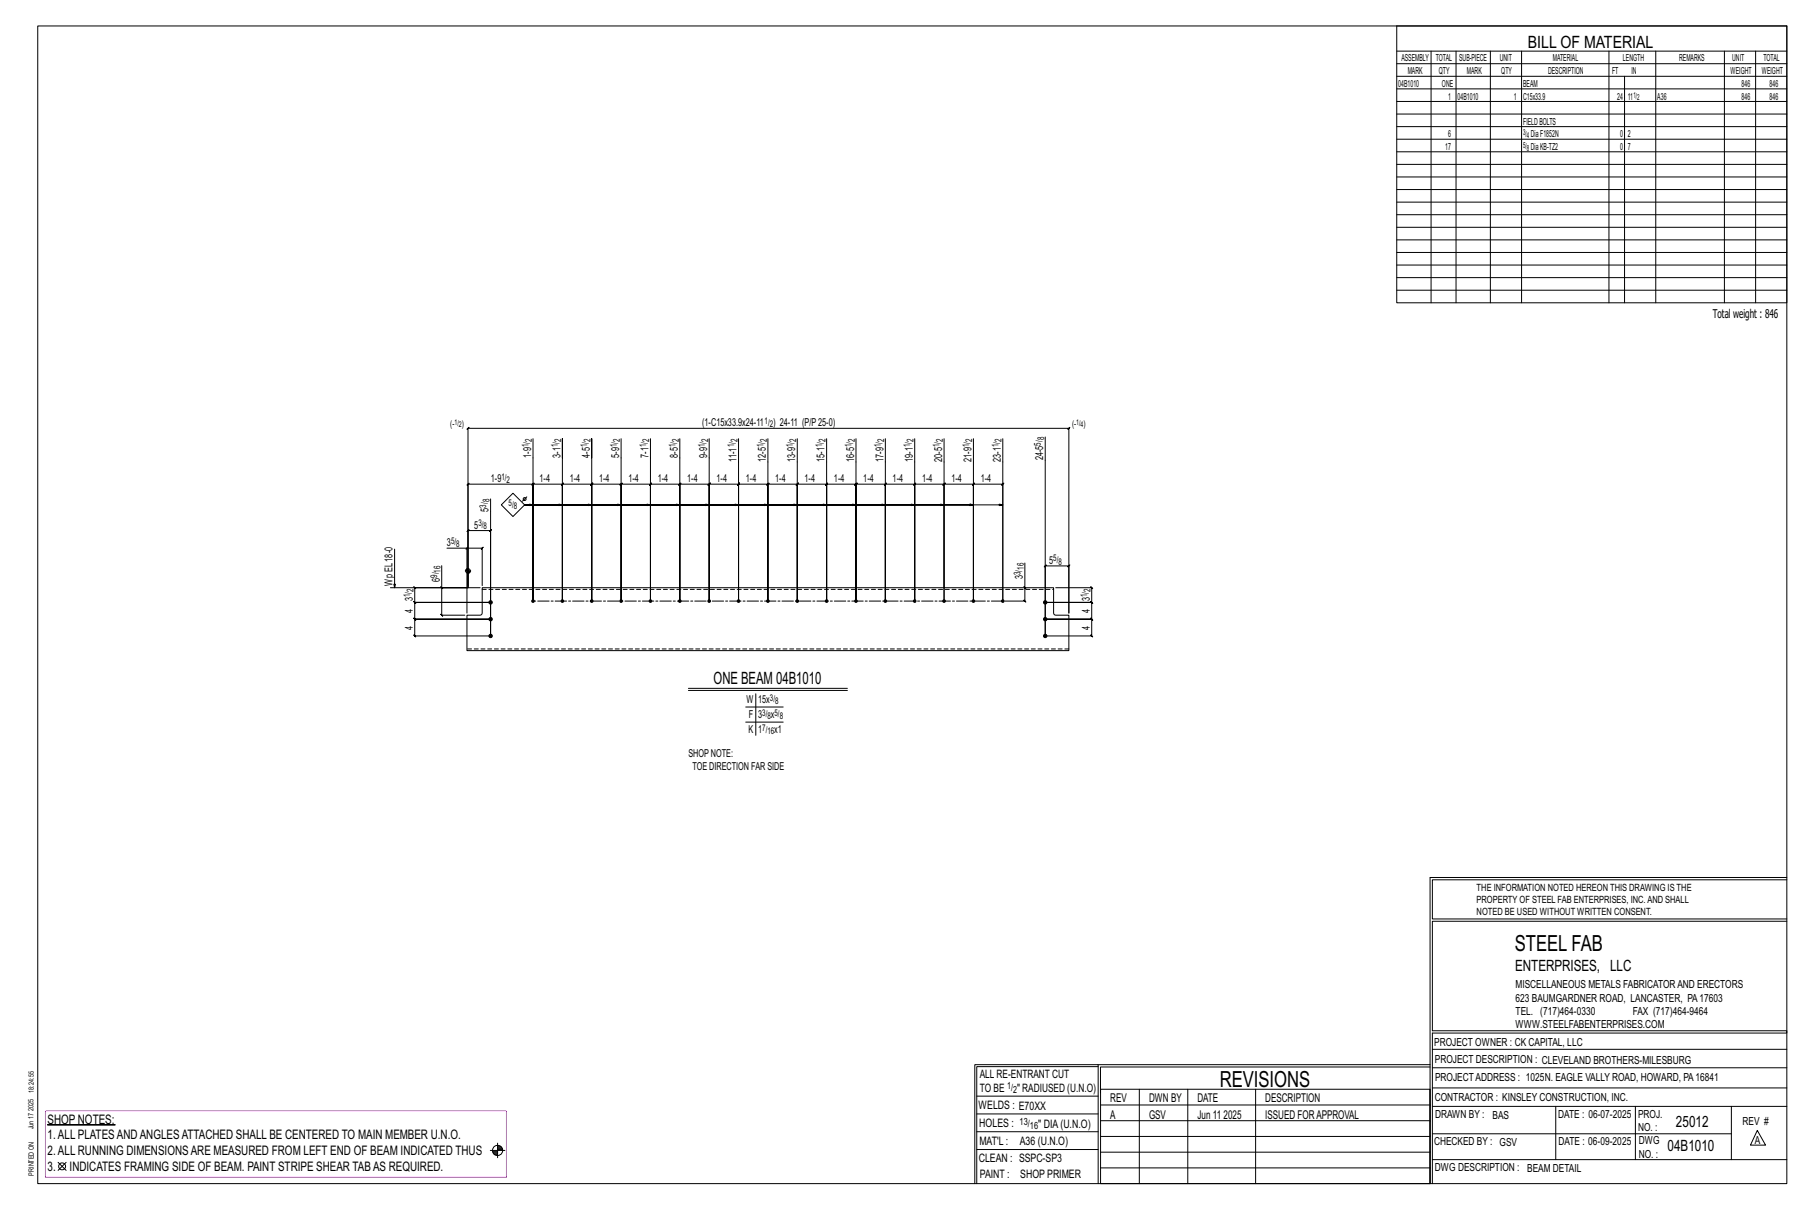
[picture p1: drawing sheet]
<svg xmlns="http://www.w3.org/2000/svg" width="914mm" height="610mm" viewBox="0 0 914 610" stroke-linecap="round" stroke-linejoin="round" font-family="sans-serif">
<g fill="#000" stroke="#000" stroke-width=".5">
<path d="M24 568h34z"/>
<circle cx="248" cy="304" r=".9"/>
<circle cx="248" cy="312" r=".9"/>
<circle cx="269" cy="303" r=".7"/>
<circle cx="284" cy="303" r=".7"/>
<circle cx="299" cy="303" r=".7"/>
<circle cx="313" cy="303" r=".7"/>
<circle cx="328" cy="303" r=".7"/>
<circle cx="343" cy="303" r=".7"/>
<circle cx="358" cy="303" r=".7"/>
<circle cx="373" cy="303" r=".7"/>
<circle cx="388" cy="303" r=".7"/>
<circle cx="402" cy="303" r=".7"/>
<circle cx="417" cy="303" r=".7"/>
<circle cx="432" cy="303" r=".7"/>
<circle cx="447" cy="303" r=".7"/>
<circle cx="462" cy="303" r=".7"/>
<circle cx="476" cy="303" r=".7"/>
<circle cx="491" cy="303" r=".7"/>
<circle cx="506" cy="303" r=".7"/>
<circle cx="527" cy="312" r=".9"/>
<circle cx="527" cy="304" r=".9"/>
<circle cx="248" cy="321" r=".9"/>
<circle cx="527" cy="321" r=".9"/>
</g>
<g fill="none" stroke="#000" stroke-width=".5">
<path d="M19 13h883v584h-883zM705 13h197v140h-197zM705 26h197M705 32h197M705 39h197M722 26v127M735 26v127M752 26v127M768 26v127M812 26v127M820 39v114M836 26v127"/>
<path d="M870 26v127M886 26v127M705 45h197M705 51h197M705 58h197M705 64h197M705 70h197M705 77h197M705 83h197M705 89h197M705 96h197M705 102h197"/>
<path d="M705 108h197M705 115h197M705 121h197M705 127h197M705 134h197M705 140h197M705 146h197M269 221v82v-59l-1 1 1-1h-33h1l-1 1v-1v53M284 231v-10v82M299 231v-10v82M313 221v82M328 221v82"/>
<path d="M343 221v82M358 221v82M373 221v82M388 221v82M402 221v82M417 221v82M432 221v82M447 221v82M462 221v82M476 221v82v-59h1l-1 1v-1h-14l-1 1 1-1v59M491 221v82M506 221v82v-59h1l-1 1v-1h-15h1l-1 1v-1v59"/>
<path d="M527 221v100M248 252v69M259 249l6 6-6 6-6-6zM265 255h226zM266 251l-2 2M269 255h-4h19M299 255h-34h48M328 255h-63h78M358 255h-93h108M388 255h-123h137M417 255h-152h167M447 255h-182h197"/>
<path d="M476 255h-211h241M489 254l2 1h-2zM199 277v20M226 277h10v32M235 277l1-1zM236 277h7l1-1-1 1v19M236 268l1-1-1 1h12h-1l1-1v1v53h-39h1l-1-1v1v-9l1 1-1-1h39h-39l1 1-1-1v-8h1l-1-1v1h39h-39h1l-1-1v1v-7h1l-1-1v1h27v-29zM197 297h39M222 296l1 1zM223 285v12h19M223 297v13h-1l1 1v-1h12M235 288h3"/>
<path d="M235 288h.1M235 287v1M236 287v1M236 297v-81v1l1-1h-1h303v1l1-1h-1v93v-23l1-1-1 1h-12l1-1-1 1v35M236 287v9M236 288v1M237 288v1M243 297h289v13h1h6v18h-303v-18h6h1zM476 297v-53v1l1-1h-1h15v1l1-1h-1v59M517 284v13v-1l1 1h-1v6l1 1-1-1h-10M533 297h18l-1-1 1 1v7l-1-1 1 1h-24h24l-1-1 1 1v8h-1l1 1v-1h-24h24h-1l1 1v-1v9l-1-1 1 1h-24M269 303v-59l-1 1 1-1h15l-1 1 1-1v59v-59l-1 1 1-1h15l-1 1 1-1v59v-59l-1 1 1-1h14v1l1-1h-1v59v-59v1l1-1h-1h15v1l1-1h-1v59v-59v1l1-1h-1h15v1l1-1h-1v59v-59v1l1-1h-1h15l-1 1 1-1v59v-59l-1 1 1-1h15l-1 1 1-1v59v-59l-1 1 1-1h15l-1 1 1-1v59v-59l-1 1 1-1h14v1l1-1h-1v59v-59v1l1-1h-1h15v1l1-1h-1v59v-59v1l1-1h-1h15l-1 1 1-1v59v-59l-1 1 1-1h15l-1 1 1-1v59v-59l-1 1 1-1h15l-1 1 1-1v59"/>
<path d="M347 347h81M347 348h81M376 357h19M381 350v21M376 364h19M722 443v154M722 443h180M902 444h-179v20h179M902 465h-179v55h179v1h-179v76M554 538h-61v59M554 537h168M722 538h-167v13"/>
<path d="M723 539h179M723 530h179M493 553h61M555 550h167v47h-167zM555 558h167M575 550v47M599 550v47M634 550v47M723 549h179M723 558h179M785 558v27M825 558v27"/>
<path d="M874 558v27M251 577v7M251 579h2M251 580h3M251 578h2M493 571h61M493 562h61M555 573h167M555 566h167M723 572h151M887 570l4 8h-8zM29 587l4 4"/>
<path d="M33 587l-4 4M247 581h8M249 581h2M249 582h2M250 583h1M492 597v-60h62v60M493 580h61M555 589h167M555 581h167M723 585h179"/>
<circle cx="265" cy="252" r=".7"/>
<circle cx="236" cy="288" r="1.2"/>
<circle cx="31" cy="589" r="1.8"/>
<circle cx="251" cy="581" r="2.6"/>
</g>
<path d="M23 561h233v33h-233z" fill="none" stroke="#f0f" stroke-width=".5"/>
<path d="M243 297h289M539 327h-303" fill="none" stroke="#000" stroke-width=".5" stroke-dasharray="2 1.4"/>
<path d="M506 303h-237" fill="none" stroke="#000" stroke-width=".5" stroke-dasharray="5.8 1 1 1"/>
<g font-size="11.2">
<text x="764" y="480">STEEL FAB</text>
<text x="616" y="548">REVISIONS</text>
</g>
<g font-size="8.6">
<text x="771" y="24">BILL OF MATERIAL</text>
<text x="360" y="345">ONE BEAM 04B1010</text>
</g>
<g font-size="7.9">
<text x="765" y="490">ENTERPRISES, LLC</text>
<text x="846" y="569">25012</text>
<text x="842" y="581">04B1010</text>
</g>
<g font-size="6.6">
<text x="24" y="567">SHOP NOTES:</text>
<text x="24" y="575">1.ALL PLATESANDANGLESATTACHED SHALL BE CENTERED TO MAIN MEMBER U.N.O.</text>
<text x="24" y="583">2.ALL RUNNING DIMENSIONSARE MEASURED FROM LEFT END OF BEAM INDICATED THUS</text>
<text x="24" y="591">3.</text>
<text x="35" y="591">INDICATES FRAMING SIDE OF BEAM. PAINT STRIPE SHEAR TABAS REQUIRED.</text>
</g>
<g font-size="6.1">
<text x="864" y="161">Total weight : 846</text>
<text x="560" y="556">REV</text>
<text x="580" y="556">DWN BY</text>
<text x="604" y="556">DATE</text>
<text x="639" y="556">DESCRIPTION</text>
<text x="560" y="564">A</text>
<text x="580" y="564">GSV</text>
<text x="604" y="564">Jun 11</text>
<text x="617" y="564">2025</text>
<text x="639" y="564">ISSUED FORAPPROVAL</text>
</g>
<g font-size="5.9">
<text x="494" y="560">WELDS : E70XX</text>
<text x="494" y="569">HOLES :</text>
<text x="524" y="569">&quot; DIA(U.N.O)</text>
<text x="494" y="578">MAT'L :</text>
<text x="515" y="578">A36 (U.N.O)</text>
<text x="494" y="586">CLEAN : SSPC-SP3</text>
<text x="495" y="595">PAINT :</text>
<text x="515" y="595">SHOP PRIMER</text>
</g>
<g font-size="5.8">
<text x="494" y="544">ALL RE-ENTRANT CUT</text>
<text x="494" y="551">TO BE</text>
<text x="513" y="551">&quot; RADIUSED (U.N.O)</text>
</g>
<g font-size="5.6">
<text x="765" y="499">MISCELLANEOUS METALS FABRICATORAND ERECTORS</text>
<text x="765" y="505">623 BAUMGARDNER ROAD, LANCASTER, PA17603</text>
<text x="765" y="512">TEL. (717)464-0330</text>
<text x="824" y="512">FAX (717)464-9464</text>
<text x="765" y="519">WWW.STEELFABENTERPRISES.COM</text>
<text x="724" y="528">PROJECT OWNER : CK CAPITAL, LLC</text>
<text x="724" y="537">PROJECT DESCRIPTION : CLEVELAND BROTHERS-MILESBURG</text>
<text x="724" y="545">PROJECTADDRESS : 1025N. EAGLE VALLY ROAD, HOWARD, PA16841</text>
<text x="724" y="556">CONTRACTOR : KINSLEY CONSTRUCTION, INC.</text>
<text x="724" y="564">DRAWN BY :</text>
<text x="753" y="564">BAS</text>
<text x="786" y="564">DATE : 06-07-2025</text>
<text x="827" y="564">PROJ.</text>
<text x="879" y="568">REV #</text>
<text x="827" y="571">NO. :</text>
<text x="724" y="578">CHECKED BY : GSV</text>
<text x="787" y="578">DATE : 06-09-2025</text>
<text x="827" y="578">DWG</text>
<text x="886" y="578">A</text>
<text x="827" y="584">NO. :</text>
<text x="724" y="591">DWG DESCRIPTION : BEAM DETAIL</text>
</g>
<g font-size="5.5">
<text x="354" y="215">(1-C15x33.9x24-11</text>
<text x="390" y="215">) 24-11 (P/P25-0)</text>
<text x="268" y="231" transform="rotate(-90 268 231)">1-9</text>
<text x="283" y="231" transform="rotate(-90 283 231)">3-1</text>
<text x="298" y="231" transform="rotate(-90 298 231)">4-5</text>
<text x="312" y="231" transform="rotate(-90 312 231)">5-9</text>
<text x="327" y="231" transform="rotate(-90 327 231)">7-1</text>
<text x="342" y="231" transform="rotate(-90 342 231)">8-5</text>
<text x="357" y="231" transform="rotate(-90 357 231)">9-9</text>
<text x="372" y="233" transform="rotate(-90 372 233)">11-1</text>
<text x="387" y="233" transform="rotate(-90 387 233)">12-5</text>
<text x="401" y="233" transform="rotate(-90 401 233)">13-9</text>
<text x="416" y="233" transform="rotate(-90 416 233)">15-1</text>
<text x="431" y="233" transform="rotate(-90 431 233)">16-5</text>
<text x="446" y="233" transform="rotate(-90 446 233)">17-9</text>
<text x="461" y="233" transform="rotate(-90 461 233)">19-1</text>
<text x="475" y="233" transform="rotate(-90 475 233)">20-5</text>
<text x="490" y="233" transform="rotate(-90 490 233)">21-9</text>
<text x="505" y="233" transform="rotate(-90 505 233)">23-1</text>
<text x="526" y="232" transform="rotate(-90 526 232)">24-5</text>
<text x="248" y="243">1-9</text>
<text x="272" y="243">1-4</text>
<text x="287" y="243">1-4</text>
<text x="302" y="243">1-4</text>
<text x="317" y="243">1-4</text>
<text x="332" y="243">1-4</text>
<text x="347" y="243">1-4</text>
<text x="362" y="243">1-4</text>
<text x="376" y="243">1-4</text>
<text x="391" y="243">1-4</text>
<text x="406" y="243">1-4</text>
<text x="421" y="243">1-4</text>
<text x="436" y="243">1-4</text>
<text x="450" y="243">1-4</text>
<text x="465" y="243">1-4</text>
<text x="480" y="243">1-4</text>
<text x="495" y="243">1-4</text>
<text x="247" y="258" transform="rotate(-90 247 258)">5</text>
<text x="239" y="267">5</text>
<text x="226" y="276">3</text>
<text x="529" y="285">5</text>
<text x="222" y="294" transform="rotate(-90 222 294)">6</text>
<text x="516" y="292" transform="rotate(-90 516 292)">3</text>
<text x="198" y="296" transform="rotate(-90 198 296)">Wp EL18-0</text>
<text x="208" y="303" transform="rotate(-90 208 303)">3</text>
<text x="550" y="303" transform="rotate(-90 550 303)">3</text>
<text x="208" y="309" transform="rotate(-90 208 309)">4</text>
<text x="550" y="309" transform="rotate(-90 550 309)">4</text>
<text x="208" y="318" transform="rotate(-90 208 318)">4</text>
<text x="550" y="318" transform="rotate(-90 550 318)">4</text>
<text x="377" y="355">W</text>
<text x="383" y="355">15x</text>
<text x="378" y="362">F</text>
<text x="383" y="362">3</text>
<text x="389" y="362">x</text>
<text x="378" y="370">K</text>
<text x="383" y="370">1</text>
<text x="391" y="370">x1</text>
<text x="347" y="382">SHOPNOTE:</text>
<text x="349" y="389">TOE DIRECTION FAR SIDE</text>
</g>
<g font-size="5">
<text x="745" y="450">THE INFORMATION NOTED HEREON THIS DRAWING IS THE</text>
<text x="745" y="456">PROPERTY OF STEEL FAB ENTERPRISES, INC.AND SHALL</text>
<text x="745" y="462">NOTED BE USED WITHOUT WRITTEN CONSENT.</text>
<text x="508" y="550">1/</text>
<text x="511" y="551">2</text>
<text x="515" y="568">13/</text>
<text x="520" y="570">16</text>
</g>
<g font-size="4.9">
<text x="707" y="31">ASSEMBLY</text>
<text x="725" y="31">TOTAL</text>
<text x="736" y="31">SUB-PIECE</text>
<text x="757" y="31">UNIT</text>
<text x="784" y="31">MATERIAL</text>
<text x="819" y="31">LENGTH</text>
<text x="847" y="31">REMARKS</text>
<text x="874" y="31">UNIT</text>
<text x="890" y="31">TOTAL</text>
<text x="710" y="37">MARK</text>
<text x="726" y="37">QTY</text>
<text x="740" y="37">MARK</text>
<text x="758" y="37">QTY</text>
<text x="781" y="37">DESCRIPTION</text>
<text x="814" y="37">FT</text>
<text x="823" y="37">IN</text>
<text x="873" y="37">WEIGHT</text>
<text x="889" y="37">WEIGHT</text>
<text x="706" y="44">04B1010</text>
<text x="728" y="44">ONE</text>
<text x="769" y="44">BEAM</text>
<text x="879" y="44">846</text>
<text x="893" y="44">846</text>
<text x="731" y="50">1</text>
<text x="736" y="50">04B1010</text>
<text x="764" y="50">1</text>
<text x="769" y="50">C15x33.9</text>
<text x="816" y="50">24</text>
<text x="821" y="50">11</text>
<text x="836" y="50">A36</text>
<text x="879" y="50">846</text>
<text x="893" y="50">846</text>
<text x="769" y="63">FIELDBOLTS</text>
<text x="731" y="69">6</text>
<text x="772" y="69">DiaF1852N</text>
<text x="818" y="69">0</text>
<text x="821" y="69">2</text>
<text x="729" y="76">17</text>
<text x="772" y="76">DiaKB-TZ2</text>
<text x="818" y="76">0</text>
<text x="821" y="76">7</text>
</g>
<g font-size="4.7">
<text x="227" y="215">(-</text>
<text x="233" y="215">)</text>
<text x="386" y="214">1/</text>
<text x="388" y="216">2</text>
<text x="541" y="215">(-</text>
<text x="547" y="215">)</text>
<text x="267" y="226" transform="rotate(-90 267 226)">1/</text>
<text x="268" y="223" transform="rotate(-90 268 223)">2</text>
<text x="282" y="226" transform="rotate(-90 282 226)">1/</text>
<text x="283" y="223" transform="rotate(-90 283 223)">2</text>
<text x="296" y="226" transform="rotate(-90 296 226)">1/</text>
<text x="298" y="223" transform="rotate(-90 298 223)">2</text>
<text x="311" y="226" transform="rotate(-90 311 226)">1/</text>
<text x="313" y="223" transform="rotate(-90 313 223)">2</text>
<text x="326" y="226" transform="rotate(-90 326 226)">1/</text>
<text x="328" y="223" transform="rotate(-90 328 223)">2</text>
<text x="341" y="226" transform="rotate(-90 341 226)">1/</text>
<text x="342" y="223" transform="rotate(-90 342 223)">2</text>
<text x="356" y="226" transform="rotate(-90 356 226)">1/</text>
<text x="357" y="223" transform="rotate(-90 357 223)">2</text>
<text x="370" y="226" transform="rotate(-90 370 226)">1/</text>
<text x="372" y="223" transform="rotate(-90 372 223)">2</text>
<text x="385" y="226" transform="rotate(-90 385 226)">1/</text>
<text x="387" y="223" transform="rotate(-90 387 223)">2</text>
<text x="400" y="226" transform="rotate(-90 400 226)">1/</text>
<text x="402" y="223" transform="rotate(-90 402 223)">2</text>
<text x="415" y="226" transform="rotate(-90 415 226)">1/</text>
<text x="417" y="223" transform="rotate(-90 417 223)">2</text>
<text x="430" y="226" transform="rotate(-90 430 226)">1/</text>
<text x="431" y="223" transform="rotate(-90 431 223)">2</text>
<text x="445" y="226" transform="rotate(-90 445 226)">1/</text>
<text x="446" y="223" transform="rotate(-90 446 223)">2</text>
<text x="459" y="226" transform="rotate(-90 459 226)">1/</text>
<text x="461" y="223" transform="rotate(-90 461 223)">2</text>
<text x="474" y="226" transform="rotate(-90 474 226)">1/</text>
<text x="476" y="223" transform="rotate(-90 476 223)">2</text>
<text x="489" y="226" transform="rotate(-90 489 226)">1/</text>
<text x="491" y="223" transform="rotate(-90 491 223)">2</text>
<text x="504" y="226" transform="rotate(-90 504 226)">1/</text>
<text x="505" y="223" transform="rotate(-90 505 223)">2</text>
<text x="525" y="225" transform="rotate(-90 525 225)">5/</text>
<text x="527" y="222" transform="rotate(-90 527 222)">8</text>
<text x="253" y="242">1/</text>
<text x="256" y="244">2</text>
<text x="245" y="256" transform="rotate(-90 245 256)">3/</text>
<text x="247" y="254" transform="rotate(-90 247 254)">8</text>
<text x="257" y="255">5/</text>
<text x="259" y="257">8</text>
<text x="241" y="266">3/</text>
<text x="244" y="267">8</text>
<text x="228" y="274">5/</text>
<text x="230" y="276">8</text>
<text x="517" y="288" transform="rotate(-90 517 288)">16</text>
<text x="532" y="283">5/</text>
<text x="534" y="285">8</text>
<text x="221" y="292" transform="rotate(-90 221 292)">9/</text>
<text x="222" y="289" transform="rotate(-90 222 289)">16</text>
<text x="515" y="290" transform="rotate(-90 515 290)">3/</text>
<text x="209" y="299" transform="rotate(-90 209 299)">2</text>
<text x="550" y="299" transform="rotate(-90 550 299)">2</text>
<text x="207" y="301" transform="rotate(-90 207 301)">1/</text>
<text x="549" y="301" transform="rotate(-90 549 301)">1/</text>
<text x="389" y="354">3/</text>
<text x="391" y="355">8</text>
<text x="385" y="361">3/</text>
<text x="387" y="363">8</text>
<text x="391" y="361">5/</text>
<text x="393" y="363">8</text>
<text x="385" y="369">7/</text>
<text x="387" y="370">16</text>
</g>
<g font-size="4.2">
<text x="824" y="49">1/</text>
<text x="826" y="51">2</text>
<text x="769" y="68">3/</text>
<text x="770" y="70">4</text>
<text x="769" y="75">5/</text>
<text x="770" y="76">8</text>
</g>
<g font-size="4">
<text x="229" y="214">1/</text>
<text x="232" y="216">2</text>
<text x="543" y="214">1/</text>
<text x="545" y="216">4</text>
</g>
<g font-size="3.7">
<text x="17" y="551" transform="rotate(-90 17 551)">18:24:55</text>
<text x="17" y="561" transform="rotate(-90 17 561)">2025</text>
<text x="17" y="570" transform="rotate(-90 17 570)">Jun 17</text>
<text x="17" y="593" transform="rotate(-90 17 593)">PRINTED ON</text>
</g>
</svg>
